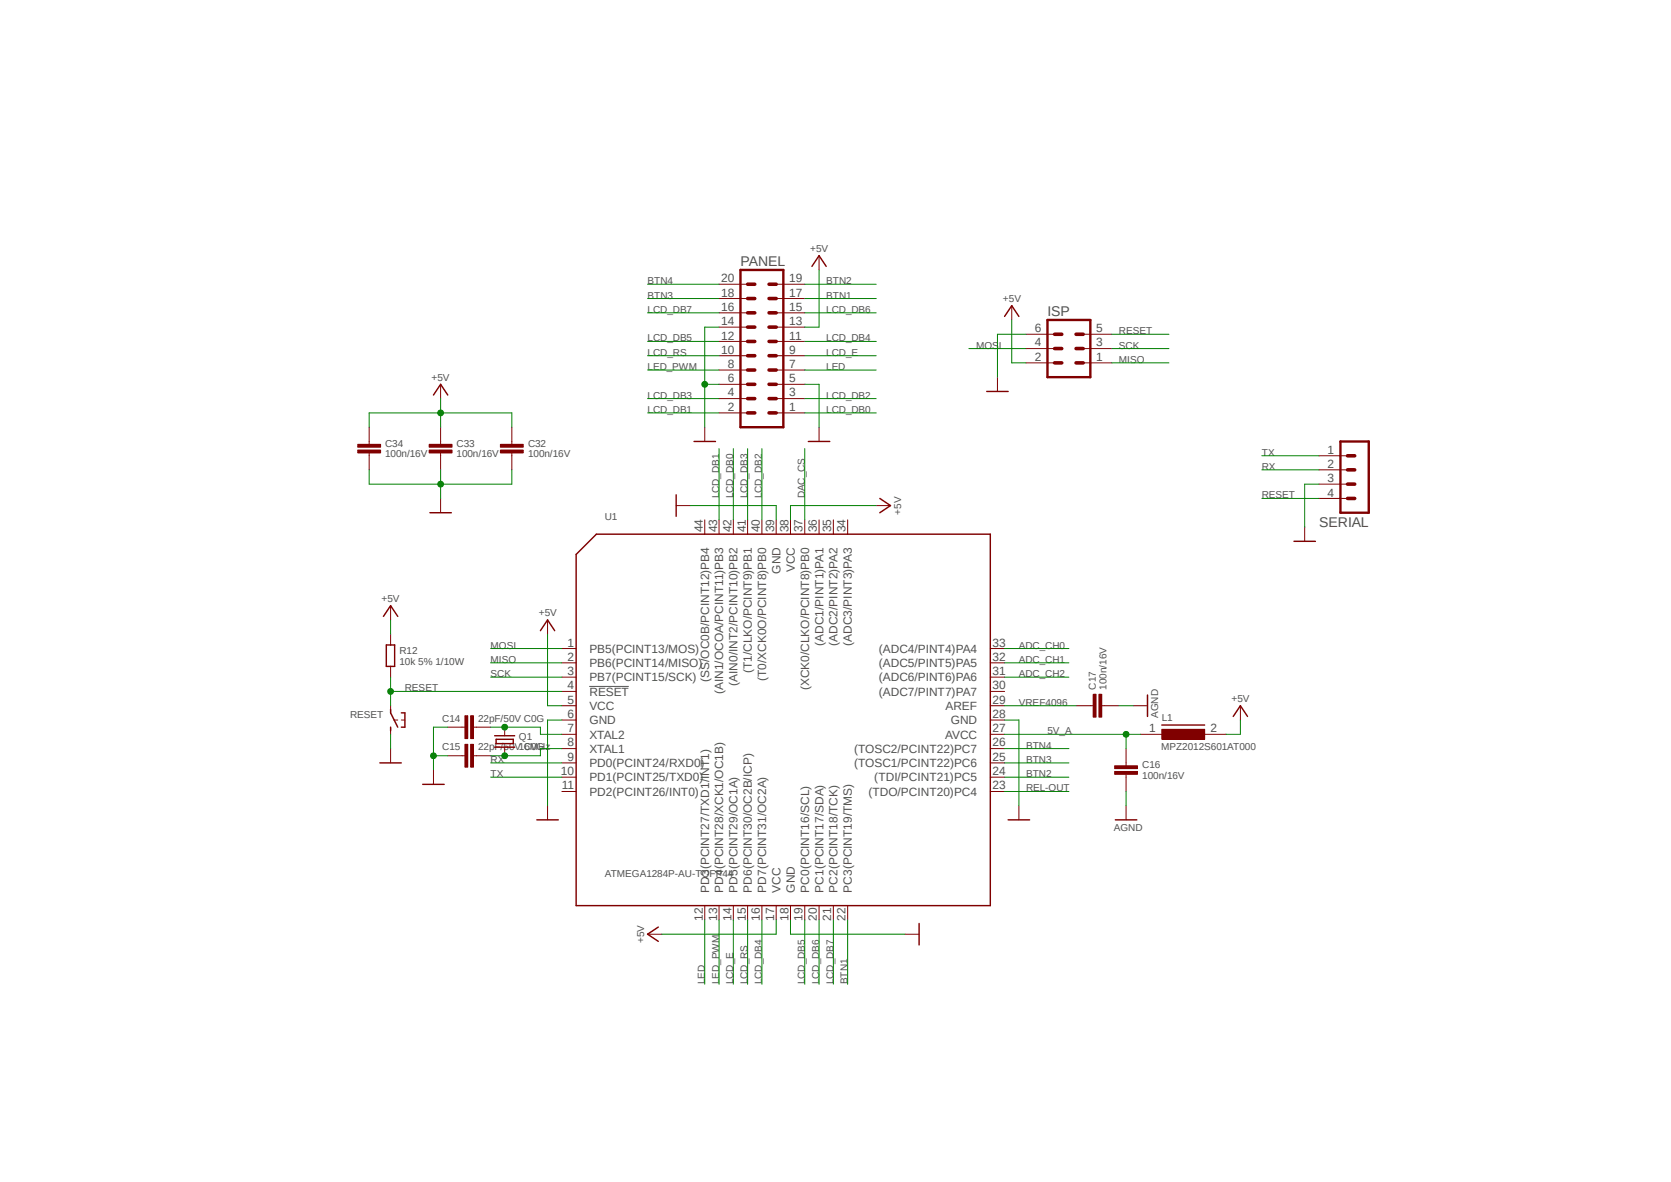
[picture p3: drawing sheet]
<svg xmlns="http://www.w3.org/2000/svg" width="297mm" height="210mm" viewBox="0 0 297 210" stroke-linecap="round" stroke-linejoin="round" font-family="sans-serif">
<path d="M61.6 42.9l182.3 132.5M243.9 42.9l-182.3 132.5" fill="none" stroke="#fff" stroke-width=".18"/>
<path d="M104.7 122h7.1" fill="none" stroke="#505050" stroke-width=".18"/>
<path d="M82.1 129.2h.5M84.2 129.2h.5M89.7 129.2v1.5M89.7 132.8v1.5" fill="none" stroke="#800000" stroke-width=".18"/>
<path d="M87.9 130.7h3.6M87.9 132.8h3.6M88.2 131.4h3v.7h-3z" fill="none" stroke="#800000" stroke-width=".25"/>
<path d="M82.6 127.2h.5v4h-.5z" fill-rule="evenodd" fill="#800000"/>
<path d="M82.6 127.2h.5v4h-.5z" fill="none" stroke="#800000" stroke-width=".18"/>
<path d="M83.7 127.2h.5v4h-.5z" fill-rule="evenodd" fill="#800000"/>
<path d="M79.6 129.2h2.5M82.1 134.3h.5M83.7 127.2h.5v4h-.5zM84.2 134.3h.5M84.7 129.2h2.5" fill="none" stroke="#800000" stroke-width=".18"/>
<path d="M82.6 132.2h.5v4.1h-.5z" fill-rule="evenodd" fill="#800000"/>
<path d="M82.6 132.2h.5v4.1h-.5z" fill="none" stroke="#800000" stroke-width=".18"/>
<path d="M83.7 132.2h.5v4.1h-.5z" fill-rule="evenodd" fill="#800000"/>
<path d="M78.3 68.3v2.5M79.6 134.3h2.5M83.7 132.2h.5v4.1h-.5zM84.7 134.3h2.5M193.8 125.4h.5M195.8 125.4h.5" fill="none" stroke="#800000" stroke-width=".18"/>
<path d="M77 70.2l1.3-1.9 1.3 1.9" fill="none" stroke="#800000" stroke-width=".25"/>
<path d="M194.3 123.4h.5v4h-.5z" fill-rule="evenodd" fill="#800000"/>
<path d="M194.3 123.4h.5v4h-.5z" fill="none" stroke="#800000" stroke-width=".18"/>
<path d="M195.3 123.4h.5v4h-.5z" fill-rule="evenodd" fill="#800000"/>
<g fill="none" stroke="#800000" stroke-width=".18">
<path d="M91 78.4v.6M91 80.5v.5M125.3 92.4v2.5M127.8 92.4v2.5M130.3 92.4v2.5M132.9 92.4v2.5M135.4 92.4v2.5M138 92.4v2.5M140.5 92.4v2.5M143 92.4v2.5M145.6 92.4v2.5M148.1 92.4v2.5"/>
<path d="M150.7 92.4v2.5M69.4 107.6v2.6M69.4 112.7v1.9M69.4 118.4v1.9M97.3 110.2v2.5M99.9 115.2h2.5M99.9 117.8h2.5M176 115.2h2.6M176 117.8h2.6M69.4 125.4v1.3M69.4 129.2v1.3M70.1 127.9h.6"/>
<path d="M71.3 127.9h.7M99.9 125.4h2.5M99.9 127.9h2.5M99.9 120.3h2.5M99.9 122.9h2.5M99.9 130.5h2.5M99.9 133h2.5M99.9 135.6h2.5M99.9 138.1h2.5M176 125.4h2.6M176 127.9h2.6M176 120.3h2.6"/>
<path d="M176 122.9h2.6M176 130.5h2.6M176 133h2.6M176 135.6h2.6M176 138.1h2.6M191.3 125.4h2.5M195.3 123.4h.5v4h-.5zM196.3 125.4h2.6M201.4 125.4h2.6M220.5 125.4v2.5M99.9 140.6h2.5M176 140.6h2.6"/>
<path d="M125.3 160.9v2.5M127.8 160.9v2.5M130.3 160.9v2.5M132.9 160.9v2.5M135.4 160.9v2.5M138 160.9v2.5M140.5 160.9v2.5M143 160.9v2.5M145.6 160.9v2.5M148.1 160.9v2.5M150.7 160.9v2.5"/>
</g>
<path d="M106 94.9h70v66h-73.6v-62.4zM68.2 109.5l1.2-1.9 1.3 1.9M68.7 114.6h1.4v3.8h-1.4zM96.1 112.1l1.2-1.9 1.3 1.9M69.4 126v.7l1.3 2.5M69.4 129.2v.6M71.3 126.7h.7v2.5h-.7M204 123.5v3.8M219.2 127.3l1.3-1.9 1.2 1.9" fill="none" stroke="#800000" stroke-width=".25"/>
<path d="M88.9 79h4.1v.5h-4.1z" fill-rule="evenodd" fill="#800000"/>
<path d="M88.9 79h4.1v.5h-4.1z" fill="none" stroke="#800000" stroke-width=".18"/>
<path d="M88.9 80h4.1v.5h-4.1z" fill-rule="evenodd" fill="#800000"/>
<path d="M78.3 78.4v.6M88.9 80h4.1v.5h-4.1zM91 75.9v2.5M78.3 80.5v.5M91 81v2.5" fill="none" stroke="#800000" stroke-width=".18"/>
<path d="M76.3 79h4v.5h-4z" fill-rule="evenodd" fill="#800000"/>
<path d="M76.3 79h4v.5h-4z" fill="none" stroke="#800000" stroke-width=".18"/>
<path d="M76.3 80h4v.5h-4z" fill-rule="evenodd" fill="#800000"/>
<path d="M65.6 78.4v.6M76.3 80h4v.5h-4zM78.3 75.9v2.5M65.6 80.5v.5M78.3 81v2.5" fill="none" stroke="#800000" stroke-width=".18"/>
<path d="M63.6 79h4v.5h-4z" fill-rule="evenodd" fill="#800000"/>
<path d="M63.6 79h4v.5h-4z" fill="none" stroke="#800000" stroke-width=".18"/>
<path d="M63.6 80h4v.5h-4z" fill-rule="evenodd" fill="#800000"/>
<path d="M63.6 80h4v.5h-4zM65.6 75.9v2.5M65.6 81v2.5M200.2 135.6v.5M200.2 137.6v.5" fill="none" stroke="#800000" stroke-width=".18"/>
<path d="M198.1 136.1h4.1v.5h-4.1z" fill-rule="evenodd" fill="#800000"/>
<path d="M198.1 136.1h4.1v.5h-4.1z" fill="none" stroke="#800000" stroke-width=".18"/>
<path d="M198.1 137.1h4.1v.5h-4.1z" fill-rule="evenodd" fill="#800000"/>
<path d="M155.7 89.8h2.6M234.4 81h5.1M234.4 83.5h5.1M234.4 86h5.1M234.4 88.6h5.1M198.1 137.1h4.1v.5h-4.1zM200.2 133v2.6M200.2 138.1v2.5M200.2 143.2v2.5M115.1 166h2.5" fill="none" stroke="#800000" stroke-width=".18"/>
<path d="M156.4 88.6l1.9 1.2-1.9 1.3M206.5 128.8h7.6M198.2 145.7h3.9M117 164.7l-1.9 1.3 1.9 1.3" fill="none" stroke="#800000" stroke-width=".25"/>
<path d="M238.3 78.4h5v12.7h-5z" fill="none" stroke="#800000" stroke-width=".42"/>
<path d="M239.5 86h1.3M239.5 83.5h1.3M239.5 81h1.3M239.5 88.6h1.3" fill="none" stroke="#800000" stroke-width=".64"/>
<path d="M206.5 129.6h7.6v1.8h-7.6z" fill-rule="evenodd" fill="#800000"/>
<g fill="none" stroke="#800000" stroke-width=".18">
<path d="M127.8 58.1h5.1M127.8 55.6h5.1M127.8 53h5.1M127.8 50.5h5.1M138 58.1h5M138 55.6h5M138 53h5M138 50.5h5M145.6 45.4v2.6M179.8 54.3v2.6M182.4 59.4h5.1M192.5 59.4h5.1"/>
<path d="M125.3 75.9v2.5M127.8 73.4h5.1M127.8 70.8h5.1M127.8 68.3h5.1M127.8 65.7h5.1M127.8 63.2h5.1M127.8 60.7h5.1M138 73.4h5M138 70.8h5M138 68.3h5M138 65.7h5M138 63.2h5"/>
<path d="M138 60.7h5M145.6 75.9v2.5M177.3 67v2.6M182.4 64.5h5.1M182.4 61.9h5.1M192.5 64.5h5.1M192.5 61.9h5.1M78.3 88.6v2.5M120.2 89.8h2.5M231.9 93.6v2.6M69.4 133v2.6M77 136.8v2.6"/>
<path d="M202.7 130.5h5.1M206.5 129.6h7.6v1.8h-7.6zM212.9 130.5h5M97.3 143.2v2.5M181.1 143.2v2.5M160.8 166h2.6"/>
</g>
<g fill="none" stroke="#800000" stroke-width=".25">
<path d="M144.3 47.3l1.3-1.9 1.3 1.9M178.6 56.2l1.2-1.9 1.3 1.9M123.4 78.4h3.8M143.7 78.4h3.8M175.4 69.6h3.8M76.4 91.1h3.8M120.2 87.9v3.8M230 96.2h3.8M67.5 135.6h3.8M75.1 139.4h3.9M95.4 145.7h3.8M179.2 145.7h3.8"/>
<path d="M163.4 164.1v3.8"/>
</g>
<path d="M131.6 48h7.6v27.9h-7.6zM186.2 56.9h7.6v10.1h-7.6z" fill="none" stroke="#800000" stroke-width=".42"/>
<g fill="none" stroke="#800000" stroke-width=".64">
<path d="M132.9 55.6h1.3M132.9 58.1h1.3M132.9 50.5h1.3M132.9 53h1.3M136.7 55.6h1.3M136.7 58.1h1.3M136.7 50.5h1.3M136.7 53h1.3M187.5 59.4h1.2M191.3 59.4h1.2M132.9 68.3h1.3M132.9 70.8h1.3"/>
<path d="M132.9 73.4h1.3M132.9 63.2h1.3M132.9 65.7h1.3M132.9 60.7h1.3M136.7 68.3h1.3M136.7 70.8h1.3M136.7 73.4h1.3M136.7 63.2h1.3M136.7 65.7h1.3M136.7 60.7h1.3M187.5 61.9h1.2M187.5 64.5h1.2"/>
<path d="M191.3 61.9h1.2M191.3 64.5h1.2"/>
</g>
<path d="M87.2 129.2h8.9v1.3" fill="none" stroke="#008000" stroke-width=".18"/>
<circle cx="89.7" cy="129.2" r=".51" fill="#008000"/>
<g fill="none" stroke="#008000" stroke-width=".18">
<path d="M96.1 130.5h3.8M96.1 133v1.3h-8.9"/>
<circle cx="89.7" cy="129.2" r=".51"/>
</g>
<circle cx="89.7" cy="134.3" r=".51" fill="#008000"/>
<g fill="none" stroke="#008000" stroke-width=".18">
<path d="M65.6 75.9v-2.5h25.4v2.5M78.3 73.4v2.5M69.4 110.2v2.5M97.3 112.7v12.7h2.6M96.1 133h3.8M198.9 125.4h2.5M220.5 127.9v2.6h-2.6M200.2 140.6v2.6"/>
<circle cx="89.7" cy="134.3" r=".51"/>
</g>
<circle cx="78.3" cy="73.4" r=".51" fill="#008000"/>
<g fill="none" stroke="#008000" stroke-width=".18">
<path d="M145.6 48v10.1h-2.6M179.8 56.9v7.6h2.6M78.3 70.8v2.6M172.2 61.9h10.2M197.6 64.5h10.2M197.6 61.9h10.2M155.7 89.8h-15.2v2.6M87.2 115.2h12.7M87.2 117.8h12.7M178.6 115.2h11.4M178.6 117.8h11.4M69.4 120.3v5.1"/>
<path d="M69.4 122.9h30.5M87.2 120.3h12.7M178.6 120.3h11.4M138 163.4v2.6h-20.4"/>
<circle cx="78.3" cy="73.4" r=".51"/>
</g>
<circle cx="69.4" cy="122.9" r=".51" fill="#008000"/>
<g fill="none" stroke="#008000" stroke-width=".18">
<path d="M197.6 59.4h10.2M224.3 88.6h10.1M224.3 81h10.1M224.3 83.5h10.1M87.2 138.1h12.7M87.2 135.6h12.7M178.6 125.4h12.7M178.6 130.5h24.1M200.2 130.5v2.5M178.6 140.6h11.4"/>
<circle cx="69.4" cy="122.9" r=".51"/>
</g>
<circle cx="200.1" cy="130.5" r=".51" fill="#008000"/>
<g fill="none" stroke="#008000" stroke-width=".18">
<path d="M65.6 83.5v2.5h25.4v-2.5M78.3 83.5v2.5"/>
<circle cx="200.1" cy="130.5" r=".51"/>
</g>
<circle cx="78.3" cy="86" r=".51" fill="#008000"/>
<g fill="none" stroke="#008000" stroke-width=".18">
<path d="M78.3 86v2.6M122.7 89.8h15.3v2.6M234.4 86h-2.5v7.6M77 134.3h2.6M79.6 129.2h-2.6v7.6"/>
<circle cx="78.3" cy="86" r=".51"/>
</g>
<circle cx="77" cy="134.3" r=".51" fill="#008000"/>
<g fill="none" stroke="#008000" stroke-width=".18">
<path d="M127.8 58.1h-2.5v17.8M125.3 68.3h2.5M99.9 127.9h-2.6v15.3M178.6 127.9h2.5v15.3M140.5 163.4v2.6h20.3"/>
<circle cx="77" cy="134.3" r=".51"/>
</g>
<circle cx="125.3" cy="68.3" r=".51" fill="#008000"/>
<g fill="none" stroke="#008000" stroke-width=".18">
<path d="M115.1 55.6h12.7M115.1 53h12.7M115.1 50.5h12.7M143 55.6h12.7M143 53h12.7M143 50.5h12.7M182.4 59.4h-5.1v7.6M115.1 65.7h12.7M115.1 63.2h12.7M115.1 60.7h12.7M115.1 70.8h12.7M115.1 73.4h12.7"/>
<path d="M127.8 79.7v12.7M130.3 79.7v12.7M132.9 79.7v12.7M135.4 79.7v12.7M143 68.3h2.6v7.6M143 79.7v12.7M143 65.7h12.7M143 63.2h12.7M143 60.7h12.7M143 70.8h12.7M143 73.4h12.7M69.4 130.5v2.5"/>
<path d="M178.6 138.1h11.4M178.6 135.6h11.4M178.6 133h11.4M125.3 163.4v11.5M127.8 163.4v11.5M130.3 163.4v11.5M132.9 163.4v11.5M135.4 163.4v11.5M143 163.4v11.5M145.6 163.4v11.5M148.1 163.4v11.5M150.7 163.4v11.5"/>
<circle cx="125.3" cy="68.3" r=".51"/>
</g>
<g font-size="2.5" fill="#505050">
<text x="131.6" y="47.2">PANEL</text>
<text x="186.2" y="56.1">ISP</text>
<text x="234.5" y="93.6">SERIAL</text>
</g>
<g font-size="2.1" fill="#505050">
<text x="128.2" y="52.7">18</text>
<text x="128.2" y="50.2">20</text>
<text x="140.3" y="52.7">17</text>
<text x="140.3" y="50.2">19</text>
<text x="128.2" y="57.8">14</text>
<text x="128.2" y="55.2">16</text>
<text x="140.3" y="57.8">13</text>
<text x="140.3" y="55.2">15</text>
<text x="183.9" y="59.1">6</text>
<text x="194.9" y="59.1">5</text>
<text x="128.2" y="62.8">10</text>
<text x="128.2" y="60.3">12</text>
<text x="129.4" y="65.4">8</text>
<text x="140.3" y="65.4">7</text>
<text x="140.3" y="62.8">9</text>
<text x="140.3" y="60.3">11</text>
<text x="183.9" y="64.1">2</text>
<text x="183.9" y="61.6">4</text>
<text x="194.9" y="64.1">1</text>
<text x="194.9" y="61.6">3</text>
<text x="129.4" y="70.4">4</text>
<text x="129.4" y="67.9">6</text>
<text x="140.3" y="70.4">3</text>
<text x="140.3" y="67.9">5</text>
<text x="129.4" y="73">2</text>
<text x="140.3" y="73">1</text>
<text x="236" y="80.6">1</text>
<text x="236" y="83.1">2</text>
<text x="236" y="85.7">3</text>
<text x="236" y="88.2">4</text>
<text x="124.9" y="94.6" transform="rotate(-90 124.9 94.6)">44</text>
<text x="127.5" y="94.6" transform="rotate(-90 127.5 94.6)">43</text>
<text x="130" y="94.6" transform="rotate(-90 130 94.6)">42</text>
<text x="132.5" y="94.6" transform="rotate(-90 132.5 94.6)">41</text>
<text x="135.1" y="94.6" transform="rotate(-90 135.1 94.6)">40</text>
<text x="137.6" y="94.6" transform="rotate(-90 137.6 94.6)">39</text>
<text x="140.1" y="94.6" transform="rotate(-90 140.1 94.6)">38</text>
<text x="142.7" y="94.6" transform="rotate(-90 142.7 94.6)">37</text>
<text x="145.2" y="94.6" transform="rotate(-90 145.2 94.6)">36</text>
<text x="147.7" y="94.6" transform="rotate(-90 147.7 94.6)">35</text>
<text x="150.3" y="94.6" transform="rotate(-90 150.3 94.6)">34</text>
<text x="138.7" y="101.9" transform="rotate(-90 138.7 101.9)">GND</text>
<text x="141.3" y="101.7" transform="rotate(-90 141.3 101.7)">VCC</text>
<text x="100.9" y="114.9">1</text>
<text x="100.9" y="117.4">2</text>
<text x="100.9" y="120">3</text>
<text x="104.8" y="116">PB5(PCINT13/MOS)</text>
<text x="104.8" y="118.5">PB6(PCINT14/MISO)</text>
<text x="133.6" y="119.6" transform="rotate(-90 133.6 119.6)">(T1/CLKO/PCINT9)PB1</text>
<text x="146.3" y="114.7" transform="rotate(-90 146.3 114.7)">(ADC1/PINT1)PA1</text>
<text x="148.9" y="114.7" transform="rotate(-90 148.9 114.7)">(ADC2/PINT2)PA2</text>
<text x="151.4" y="114.7" transform="rotate(-90 151.4 114.7)">(ADC3/PINT3)PA3</text>
<text x="156.2" y="118.5">(ADC5/PINT5)PA5</text>
<text x="156.2" y="116">(ADC4/PINT4)PA4</text>
<text x="176.4" y="120">31</text>
<text x="176.4" y="117.4">32</text>
<text x="176.4" y="114.9">33</text>
<text x="100.9" y="122.5">4</text>
<text x="100.9" y="125">5</text>
<text x="104.8" y="121.1">PB7(PCINT15/SCK)</text>
<text x="104.8" y="123.6">RESET</text>
<text x="126" y="121.1" transform="rotate(-90 126 121.1)">(SS/OC0B/PCINT12)PB4</text>
<text x="128.6" y="123.3" transform="rotate(-90 128.6 123.3)">(AIN1/OCOA/PCINT11)PB3</text>
<text x="131.1" y="121.9" transform="rotate(-90 131.1 121.9)">(AIN0/INT2/PCINT10)PB2</text>
<text x="136.2" y="121" transform="rotate(-90 136.2 121)">(T0/XCK0O/PCINT8)PB0</text>
<text x="143.8" y="122.6" transform="rotate(-90 143.8 122.6)">(XCK0/CLKO/PCINT8)PB0</text>
<text x="156.2" y="123.6">(ADC7/PINT7)PA7</text>
<text x="156.2" y="121.1">(ADC6/PINT6)PA6</text>
<text x="176.4" y="125">29</text>
<text x="176.4" y="122.5">30</text>
<text x="100.9" y="127.6">6</text>
<text x="100.9" y="130.1">7</text>
<text x="104.8" y="126.2">VCC</text>
<text x="104.8" y="128.7">GND</text>
<text x="104.8" y="131.2">XTAL2</text>
<text x="168" y="131.2">AVCC</text>
<text x="168.1" y="126.2">AREF</text>
<text x="169" y="128.7">GND</text>
<text x="176.4" y="130.1">27</text>
<text x="176.4" y="127.6">28</text>
<text x="204.3" y="130.1">1</text>
<text x="215.2" y="130.1">2</text>
<text x="99.7" y="137.7">10</text>
<text x="100.9" y="132.6">8</text>
<text x="100.9" y="135.2">9</text>
<text x="104.8" y="133.8">XTAL1</text>
<text x="104.8" y="136.3">PD0(PCINT24/RXD0)</text>
<text x="151.8" y="136.3">(TOSC1/PCINT22)PC6</text>
<text x="151.8" y="133.8">(TOSC2/PCINT22)PC7</text>
<text x="176.4" y="137.7">24</text>
<text x="176.4" y="135.2">25</text>
<text x="176.4" y="132.6">26</text>
<text x="99.9" y="140.3">11</text>
<text x="104.8" y="138.9">PD1(PCINT25/TXD0)</text>
<text x="104.8" y="141.4">PD2(PCINT26/INT0)</text>
<text x="154.3" y="141.4">(TDO/PCINT20)PC4</text>
<text x="155.4" y="138.9">(TDI/PCINT21)PC5</text>
<text x="176.4" y="140.3">23</text>
<text x="126" y="158.6" transform="rotate(-90 126 158.6)">PD3(PCINT27/TXD1/INT1)</text>
<text x="128.6" y="158.6" transform="rotate(-90 128.6 158.6)">PD4(PCINT28/XCK1/OC1B)</text>
<text x="131.1" y="158.6" transform="rotate(-90 131.1 158.6)">PD5(PCINT29/OC1A)</text>
<text x="133.6" y="158.6" transform="rotate(-90 133.6 158.6)">PD6(PCINT30/OC2B/ICP)</text>
<text x="136.2" y="158.6" transform="rotate(-90 136.2 158.6)">PD7(PCINT31/OC2A)</text>
<text x="138.7" y="158.6" transform="rotate(-90 138.7 158.6)">VCC</text>
<text x="141.3" y="158.6" transform="rotate(-90 141.3 158.6)">GND</text>
<text x="143.8" y="158.6" transform="rotate(-90 143.8 158.6)">PC0(PCINT16/SCL)</text>
<text x="146.3" y="158.6" transform="rotate(-90 146.3 158.6)">PC1(PCINT17/SDA)</text>
<text x="148.9" y="158.6" transform="rotate(-90 148.9 158.6)">PC2(PCINT18/TCK)</text>
<text x="151.4" y="158.6" transform="rotate(-90 151.4 158.6)">PC3(PCINT19/TMS)</text>
<text x="124.9" y="163.7" transform="rotate(-90 124.9 163.7)">12</text>
<text x="127.5" y="163.7" transform="rotate(-90 127.5 163.7)">13</text>
<text x="130" y="163.7" transform="rotate(-90 130 163.7)">14</text>
<text x="132.5" y="163.7" transform="rotate(-90 132.5 163.7)">15</text>
<text x="135.1" y="163.7" transform="rotate(-90 135.1 163.7)">16</text>
<text x="137.6" y="163.7" transform="rotate(-90 137.6 163.7)">17</text>
<text x="140.1" y="163.7" transform="rotate(-90 140.1 163.7)">18</text>
<text x="142.7" y="163.7" transform="rotate(-90 142.7 163.7)">19</text>
<text x="145.2" y="163.7" transform="rotate(-90 145.2 163.7)">20</text>
<text x="147.7" y="163.7" transform="rotate(-90 147.7 163.7)">21</text>
<text x="150.3" y="163.7" transform="rotate(-90 150.3 163.7)">22</text>
</g>
<g font-size="1.8" fill="#505050">
<text x="144" y="44.8">+5V</text>
<text x="115.1" y="53">BTN3</text>
<text x="115.1" y="50.5">BTN4</text>
<text x="146.9" y="53">BTN1</text>
<text x="146.9" y="50.5">BTN2</text>
<text x="178.3" y="53.7">+5V</text>
<text x="115.1" y="55.6">LCD_DB7</text>
<text x="146.9" y="55.6">LCD_DB6</text>
<text x="198.9" y="59.4">RESET</text>
<text x="115.1" y="65.7">LED_PWM</text>
<text x="115.1" y="63.2">LCD_RS</text>
<text x="115.1" y="60.7">LCD_DB5</text>
<text x="146.9" y="65.7">LED</text>
<text x="146.9" y="63.2">LCD_E</text>
<text x="146.9" y="60.7">LCD_DB4</text>
<text x="173.5" y="61.9">MOSI</text>
<text x="198.9" y="61.9">SCK</text>
<text x="198.9" y="64.5">MISO</text>
<text x="76.7" y="67.6">+5V</text>
<text x="115.1" y="70.8">LCD_DB3</text>
<text x="146.9" y="70.8">LCD_DB2</text>
<text x="115.1" y="73.4">LCD_DB1</text>
<text x="146.9" y="73.4">LCD_DB0</text>
<text x="68.5" y="81.3">100n/16V</text>
<text x="68.5" y="79.4">C34</text>
<text x="81.2" y="81.3">100n/16V</text>
<text x="81.2" y="79.4">C33</text>
<text x="93.9" y="81.3">100n/16V</text>
<text x="93.9" y="79.4">C32</text>
<text x="224.3" y="81">TX</text>
<text x="224.3" y="83.5">RX</text>
<text x="127.8" y="88.6" transform="rotate(-90 127.8 88.6)">LCD_DB1</text>
<text x="130.3" y="88.6" transform="rotate(-90 130.3 88.6)">LCD_DB0</text>
<text x="132.9" y="88.6" transform="rotate(-90 132.9 88.6)">LCD_DB3</text>
<text x="135.4" y="88.6" transform="rotate(-90 135.4 88.6)">LCD_DB2</text>
<text x="143" y="88.6" transform="rotate(-90 143 88.6)">DAC_CS</text>
<text x="224.3" y="88.6">RESET</text>
<text x="107.5" y="92.4">U1</text>
<text x="160.2" y="91.5" transform="rotate(-90 160.2 91.5)">+5V</text>
<text x="67.8" y="107">+5V</text>
<text x="95.8" y="109.5">+5V</text>
<text x="71" y="118.1">10k 5% 1/10W</text>
<text x="71" y="116.2">R12</text>
<text x="87.2" y="115.2">MOSI</text>
<text x="87.2" y="117.8">MISO</text>
<text x="181.1" y="115.2">ADC_CH0</text>
<text x="181.1" y="117.8">ADC_CH1</text>
<text x="72" y="122.9">RESET</text>
<text x="87.2" y="120.3">SCK</text>
<text x="181.1" y="120.3">ADC_CH2</text>
<text x="181.1" y="125.4">VREF4096</text>
<text x="194.8" y="122.5" transform="rotate(-90 194.8 122.5)">C17</text>
<text x="196.7" y="122.5" transform="rotate(-90 196.7 122.5)">100n/16V</text>
<text x="218.9" y="124.8">+5V</text>
<text x="62.2" y="127.6">RESET</text>
<text x="78.6" y="128.2">C14</text>
<text x="85" y="128.2">22pF/50V C0G</text>
<text x="92.2" y="131.4">Q1</text>
<text x="186.2" y="130.5">5V_A</text>
<text x="205.9" y="127.6" transform="rotate(-90 205.9 127.6)">AGND</text>
<text x="206.5" y="128.2">L1</text>
<text x="78.6" y="133.3">C15</text>
<text x="85" y="133.3">22pF/50V C0G</text>
<text x="87.2" y="135.6">RX</text>
<text x="92.2" y="133.3">16MHz</text>
<text x="182.4" y="135.6">BTN3</text>
<text x="182.4" y="133">BTN4</text>
<text x="203" y="136.5">C16</text>
<text x="206.4" y="133.2">MPZ2012S601AT000</text>
<text x="87.2" y="138.1">TX</text>
<text x="182.4" y="140.6">REL-OUT</text>
<text x="182.4" y="138.1">BTN2</text>
<text x="203" y="138.4">100n/16V</text>
<text x="198" y="147.6">AGND</text>
<text x="107.5" y="155.8">ATMEGA1284P-AU-TQFP44</text>
<text x="114.5" y="167.6" transform="rotate(-90 114.5 167.6)">+5V</text>
<text x="125.3" y="174.9" transform="rotate(-90 125.3 174.9)">LED</text>
<text x="127.8" y="174.9" transform="rotate(-90 127.8 174.9)">LED_PWM</text>
<text x="130.3" y="174.9" transform="rotate(-90 130.3 174.9)">LCD_E</text>
<text x="132.9" y="174.9" transform="rotate(-90 132.9 174.9)">LCD_RS</text>
<text x="135.4" y="174.9" transform="rotate(-90 135.4 174.9)">LCD_DB4</text>
<text x="143" y="174.9" transform="rotate(-90 143 174.9)">LCD_DB5</text>
<text x="145.6" y="174.9" transform="rotate(-90 145.6 174.9)">LCD_DB6</text>
<text x="148.1" y="174.9" transform="rotate(-90 148.1 174.9)">LCD_DB7</text>
<text x="150.7" y="174.9" transform="rotate(-90 150.7 174.9)">BTN1</text>
</g>
</svg>
